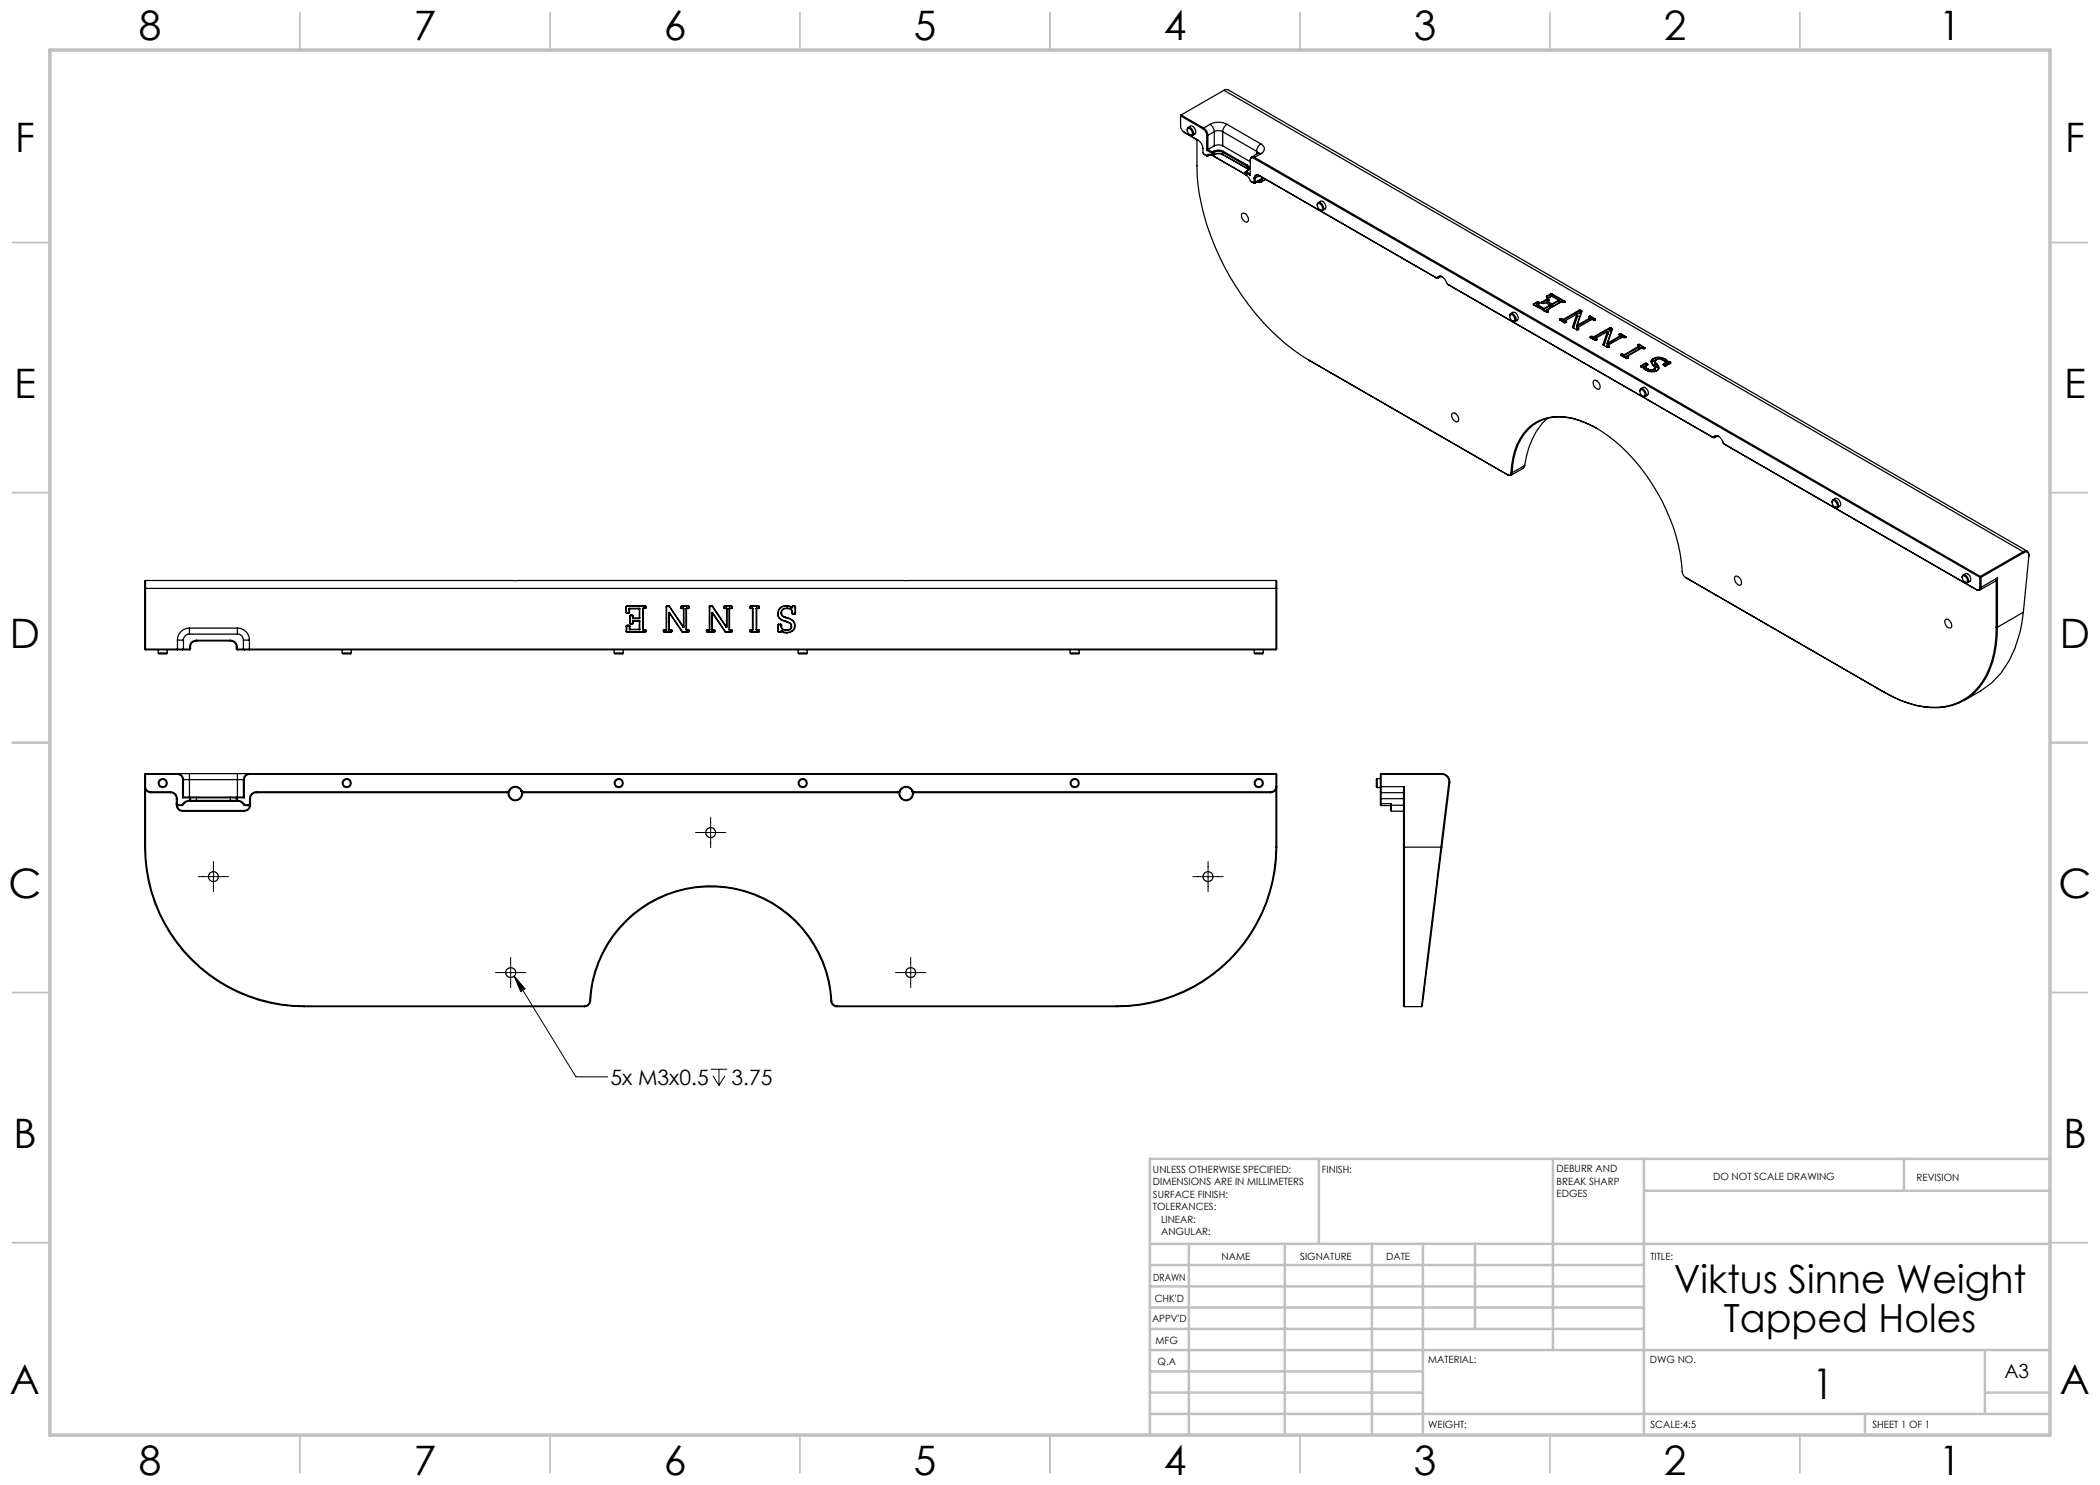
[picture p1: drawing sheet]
<svg xmlns="http://www.w3.org/2000/svg" width="420mm" height="297mm" viewBox="0 0 420 297" stroke-linecap="round" stroke-linejoin="round" font-family="sans-serif">
<g fill="none" stroke="#000" stroke-width=".2">
<path d="M39.7 175.3h6M42.7 172.3v6.1M139.1 166.5h6.1M142.1 163.5v6M238.6 175.3h6.1M241.6 172.3v6.1M99.1 194.5h6.1M102.1 191.5v6.1M102.8 195.2l2.2 2.6-.9 .5zM102.8 195.2l12.4 20.2h6.3M179.1 194.5h6.1M182.1 191.5v6.1"/>
<path d="M142.2 213.9h3.2M142.6 215.2l1.2 1.9M143.8 213.9v3.2M145 215.2l-1.2 1.9"/>
</g>
<g fill="none" stroke="#c0c0c0" stroke-width=".35">
<path d="M60 2.5v7.5M110 2.5v7.5M160 2.5v7.5M210 2.5v7.5M260 2.5v7.5M310 2.5v7.5M360 2.5v7.5M2.5 48.5h7.5M410 48.5h7.5M2.5 98.5h7.5M410 98.5h7.5M2.5 148.5h7.5"/>
<path d="M410 148.5h7.5M2.5 198.5h7.5M410 198.5h7.5M2.5 248.5h7.5M410 248.5h7.5M60 287v7.5M110 287v7.5M160 287v7.5M210 287v7.5M260 287v7.5M310 287v7.5M360 287v7.5"/>
</g>
<g fill="none" stroke="#c0c0c0" stroke-width=".5">
<path d="M263.8 231.8v17M310.6 231.8v38.2M328.8 231.8v55.2M328.8 238.2h81.2M380.8 231.8v6.4M410 231.8h-180v55.2M230 248.8h180M230 257.3h98.8M230 253h98.8M237.8 248.8v38.2M257 248.8v38.2M274.4 248.8v38.2"/>
<path d="M284.6 248.8v38.2M295 248.8v17M230 265.8h98.8M230 261.5h98.8M230 278.5h54.6M230 274.3h54.6M230 270h180M397 278.5h13M397 270v12.8M230 282.8h180M373 282.8v4.2"/>
</g>
<path d="M10 10h400v277h-400z" fill="none" stroke="#c0c0c0" stroke-width=".7"/>
<path d="M102.8 195.2l2.2 2.6-.9 .5z" fill="#000"/>
<g fill="none" stroke="#000" stroke-width=".25">
<path d="M244.8 18.1l.5-.2 .3 .1 159.8 92.2M244.8 18.1l-8.6 4.9M244.8 18.1l159.8 92.2M236.1 23.2l4.5 2.6M236.2 23l-.1 .1v2.1a1.65 1.65 0 0 0 .8 1.3M236.2 23l4.5 2.6M236.9 26.5l2.7 1.6M237.5 26l.1-.5a1.04 1.04 0 0 1 .9 1.6l-.5-.2M237.5 25.8a.75 .75 0 0 1 .9 .3 .75 .75 0 0 1-.1 .9 .9 .9 0 0 1-.8-1.2zM237.6 25.5l.5-.3a1.06 1.06 0 0 1 .9 1.6l-.5 .3M239.4 27.9a46 46 0 0 0 .9 13.1 51.3 51.3 0 0 0 19.9 30.1l1.6 1M239.6 28.1a2.1 2.1 0 0 1 1 1.6v.9l.2 .2"/>
<path d="M240.6 25.8a1.75 1.75 0 0 1 .7 1.3M240.7 25.6a1.88 1.88 0 0 1 .9 1.5M240.7 25.6l-.1 .2M240.8 30.8l.5 .4M240.8 30.8l.1 .1M241.3 27.1v3M241.3 30.1l1.1 .5M241.3 27.1h.3M241.4 31.1a.72 .72 0 0 1 1.1 0M241.4 31.1h-.2l.1 .1M241.4 31.1h.2M241.6 31.1l-.3 .1"/>
<path d="M241.6 31.1l.4-.2-.5 .3M241.6 29.9l.9 .5M241.6 27.1v2.8M241.6 29.9l-.3 .2M242 24.9a3.6 3.6 0 0 1 3.4 0M242 24.9a1.87 1.87 0 0 1 .9 1.4M242 24.9l-1.3 .7M242.3 31a.51 .51 0 0 0-.7 .1M242.4 30.6v.4h.2M242.4 30.6h.2M242.5 30.4l-.1 .2M242.5 30.4l.1 .2"/>
<path d="M242.5 31.1l.3 .2M242.6 30.6v.4M242.6 31l-.1 .1M242.7 30.3a1.96 1.96 0 0 1 2 0M242.7 30.3l-.2 .1M242.7 30.3l.2 .1M242.8 31.3h.1M242.8 31.3l6.3 3.6M242.9 29.2a1.8 1.8 0 0 1 1.6 0M242.9 26.3a1.8 1.8 0 0 1 1.6 0M242.9 30.4a1.8 1.8 0 0 1 1.6 0M242.9 30.9a1.8 1.8 0 0 1 1.6 0"/>
<path d="M242.9 30.9l-.2 .1a1.96 1.96 0 0 1 2 0l-.2-.1M242.9 29.2l-1.3 .7M242.9 26.3l-1.3 .8M242.9 26.3v2.9M242.9 30.4v.5M242.9 30.4l-.3 .2M242.9 30.9l-.4 .2M244.5 26.3l6.8 4M244.5 29.2l5.5 3.1M244.5 26.3v2.9M244.5 30.4v.5M244.5 30.4l4.8 2.8"/>
<path d="M244.5 30.9l4.8 2.8M244.7 30.3l4.7 2.7M244.7 30.3l-.2 .1M245.4 24.9a1.87 1.87 0 0 0-.9 1.4M245.4 24.9l6.8 3.9M249.1 34.9l.1 .1M249.2 35l.5 .5 .5 .8M249.2 35h.1M249.2 34.3l-.1 .1v.5M249.2 34.3l.8 .5M249.3 33.2a.52 .52 0 0 1 .4 .5 .52 .52 0 0 1-.4 .5M249.3 33.7l.3 .2"/>
<path d="M249.3 33.2v.5M249.4 33a.59 .59 0 0 1 .5 .6 .59 .59 0 0 1-.5 .5l-.2 .2M249.4 33l-.1 .2M250.2 36.3l.4 .2M250.2 36.3l.6 .3M250.6 36.5l.2 .1M250.8 31.7a.45 .45 0 0 0-.5-.1 .45 .45 0 0 0-.3 .5M250.8 31.7l145.2 83.8M250.8 36.4v.2l-.2-.1M250.8 35.6v.8M250.8 35.6h.2M250.8 36.4h.2"/>
<path d="M250.9 31.5a.53 .53 0 0 0-.6-.1 .53 .53 0 0 0-.3 .6v3.1l-.9-.6 .1-.2M250.9 31.5l145.2 83.8M250.9 31.5l-.1 .2M251 36.4v.3l-.2-.1M251 35.6v.8M251.3 30.3l.4 .3M251.3 30.3v.5M251.6 30.7l.2-.1 .4 .2M251.6 30.7l-1.3 .7M251.7 30.6l-.1 .1M251.8 35.1a.58 .58 0 0 0-.7-.1 .58 .58 0 0 0-.3 .6M251.8 35.1l35.5 20.5"/>
<path d="M251.8 35.1h.1M251.9 35.1a.56 .56 0 0 0-.6 0 .56 .56 0 0 0-.3 .5M251.9 35.1l-.9 .5M252.2 28.8a1.04 1.04 0 0 1 .7 1 1.04 1.04 0 0 1-.7 1M252.2 28.8a1.87 1.87 0 0 0-.9 1.5M252.2 30.8l-1.3 .7M252.3 35.9a.44 .44 0 0 1-.2 .5 .44 .44 0 0 1-.6-.1 .54 .54 0 0 0 .7 .2 .54 .54 0 0 0 .3-.6M252.3 35.9h.2M252.3 35.8l-1.3 .9M252.5 35.6l-.2 .3M252.5 35.6v.3M252.5 35.6l-1.5 .8"/>
<path d="M252.8 35.7l-.3 .2M253.2 35.9l-1 .5M248.3 42.8l.2-.2a1.16 1.16 0 0 1 1 1.8 1.17 1.17 0 0 1-1.2-1.6zM263.5 41.1a.49 .49 0 0 1 .4-.6l.2 .1a1.06 1.06 0 0 1 .4 1.5l-.5-.1M263.6 40.7a.86 .86 0 0 1 .8 1.3 .86 .86 0 0 1-.8-1.3zM263.7 40.5l.4-.3a1.04 1.04 0 0 1 .9 1.6l-.5 .3M287.5 55.5a.7 .7 0 0 1 1.2 .1l.9 1.3M287.5 55.5h-.3l.1 .1M287.5 55.5h.2M287.7 55.5l-.2 .2-.2-.1M288.1 55.3l-.4 .2M288.2 55.3l-.6 .3"/>
<path d="M288.5 55.4a.52 .52 0 0 0-.8 .1M289.6 56.9l53 30.6M289.6 56.9l.1 .1M309.4 59.8h.2M309.4 59.2l-.1 .1 .3 .2 .7-.3 1.4 .8M309.4 59.8l-1 .6M309.4 59.8v.2M309.4 59.2v.1M309.4 59.3h.1M309.4 60h.2M309.4 60v.7M309.4 60l-1 .5"/>
<path d="M309.6 60l.1 .1M309.6 60v.3M309.6 59.8l.2 .1M309.6 59.8v.2M309.8 59.9l.1 .1-.4 .3M309.8 59.9l-.1 .2M310.1 58.8h.3M310.1 58.8l-.7 .4M310.1 58.8l.1 .1M310.2 59.3h.1M310.2 58.9h.1M310.2 59.3l-.4 .2"/>
<path d="M310.2 58.9l-.8 .4M310.2 58.9v.4M310.3 58.9l2.6 1.5M310.3 58.9v.3M310.4 58.8l2.6 1.5M310.4 58.8l-.1 .1M261.8 72.1h.1M261.8 72.1l39.8 22.9M301.9 63.2l.2-.5a1.04 1.04 0 0 1 .9 1.6l-.5-.1M302.1 62.9a.85 .85 0 0 1 .7 1.3 .85 .85 0 0 1-.7-1.3zM302.1 62.7a.91 .91 0 0 1 1.4 .3 .91 .91 0 0 1-.5 1.3M306.7 60.8v.2l2.6 1.4h.2"/>
<path d="M306.7 60.8l.1 .1M306.8 60.9h.1M307.4 61v.3M307.4 60.4h.3M307.4 60.4l-.7 .4M307.4 61.1l1.4 .7M307.4 60.4l.1 .1M307.4 61.1v.3M307.5 60.9l-.1 .2M307.5 60.5h.2M307.5 60.9l1.3 .8M307.5 60.9l-.4 .3"/>
<path d="M307.5 60.5l-.7 .4M307.5 60.5v.4M307.6 60.9h-.1M307.7 60.5l.2 .1M307.7 60.5v.4M307.7 60.4l.2 .1M307.7 60.4v.1M307.9 60.6h.1M307.9 60.5l.1 .1-.5 .3M307.9 60.5v.1M308.4 60.4l-.1 .1 .3 .2 .5-.2 .9 .5M308.4 60.4v.1"/>
<path d="M308.4 60.5h.1M308.8 61.8h.1M308.8 61.8v.4M308.8 61.7l.1 .1M308.8 61.7v.1M308.9 62.2h.1M308.9 61.8v.4M309.3 62.1v.3M309.3 62.1v.1M309.3 62.2l.3 .1M309.4 62.1l.2 .1M309.4 62.1l-.1 .1"/>
<path d="M309.4 62.1h-.1M309.4 60.4l-.3 .1M309.5 60.4l.8 .5M309.5 60.4v.3M309.5 60.3v.1M309.5 60.3l.9 .5M309.6 62.3v.1M309.6 62.2l-.1 .2M309.6 62.2v.1M309.7 60.1h.1M310 61l.1 .1M310 61l-1.2 .7"/>
<path d="M310.1 61.6l-1.2 .6M310.1 61.1l-1.2 .7M310.1 61.1v.5M310.1 61.2l.2 .1M310.3 61.3h.2M310.3 60.9h.2M310.3 60.9v.4M310.4 60.8l.1 .1M310.4 60.8l-.1 .1M310.5 60.9v.4M311.7 60l.1 .1M311.7 60l-1.3 .8"/>
<path d="M311.8 60.5h.1M311.8 60.6l-1.3 .7M311.8 60.1l-1.3 .8M311.8 60.1v.5M311.8 60.1l.4 .3M312 63.8v.2l.9 .5M312 63.8v.2M312 64h.1M312.1 63.8h.2M312.1 63.8h-.1M312.1 63.8v.1M312.1 63.9h.2"/>
<path d="M312.1 63.9l-.1 .1M312.1 63.9v.2M312.3 63.9l.2 .1M312.3 63.9v.3M312.3 63.8l.3 .1M312.3 63.8v.1M312.5 64h.2M312.5 64v.3M312.6 63.9l.1 .1M312.6 63.9l-.1 .1M312.7 64v.4M312.9 60.5l-.6-.2-2.9 1.8"/>
<path d="M312.9 60.4v.1M312.9 64.2v.3M312.9 64.3l-.2 .1M312.9 64.3l.3 .1M312.9 64.3v.3M313 60.3l-.1 .2M313 60.3l-.1 .1M313 64.2l-.1 .1M313 64.2l.3 .1M313.2 64.4v.1zM313.3 64.3v.1l-.4 .1M313.3 64.3l-.1 .1"/>
<path d="M314.5 65.4l.9 .6 .3-.1v-.2M314.5 65.4l.1 .1M314.6 65.5h.1M315.3 65.2l.1 .4M315.3 65.2h.2M315.3 65.6v.4M315.4 62.8h.1M315.4 62.8l-2.4 1.4M315.4 62.8l-.9 2.6M315.4 65.7l.2 .1M315.4 62.8l.1 .1M315.4 65.7v.3"/>
<path d="M315.4 65.1l.1 .1M315.4 65.1l-.1 .1M315.5 65.6l-.1 .1M315.5 62.8v.1M315.5 65.6l.2 .1M315.5 63.3h.1M315.5 62.9v.4M315.5 65.2v.3M315.5 63.3l-.8 2.3M315.5 62.9l-.9 2.6M315.6 65.8v.1zM315.7 65.7l-.1 .1"/>
<path d="M315.8 62.1h.3M315.8 62.1l-3.2 1.8M315.8 62.1l.1 .1M315.9 62.6h.1M315.9 62.2h.1M315.9 62.6l-.4 .2M315.9 62.2l-3.2 1.8M315.9 62.2v.4M316 62.6l.2 .1M316 62.2l.3 .1M316 62.2v.4M316.1 62.1l.2 .1"/>
<path d="M316.1 62.1l-.1 .1M316.3 62.3v.1M316.3 62.4l-1 2.8M316.3 62.2l.1 .1M316.3 62.2v.1M316.4 62.3l-1 2.8M316.4 62.3l-.1 .1M317.7 63.3l.3 .3M317.7 63.3l.1 .1M317.8 63.4h.1M317.9 63.2h.2M317.9 63.2l-.2 .1"/>
<path d="M317.9 63.2v.2M317.9 63.4h.2M317.9 63.4h-.1M317.9 63.4v.2M318 63.6l-2.6 1.5M318 63.6l.1 .1M318 63.6h.1M318.1 67.3l-.1 .2 1 .5M318.1 63.6v.1M318.1 67.3v.2M318.1 63.4l.9 .5M318.1 63.7l-2.6 1.5"/>
<path d="M318.1 63.4v.2M318.1 63.7v.4M318.1 67.5h.1M318.1 63.7v.3M318.1 63.8l.2 .1M318.1 63.2l1 .6M318.1 63.2v.2M318.2 67.3h.3M318.2 67.3h-.1M318.2 67.3v.1M318.2 67.4h.2M318.2 67.4l-.1 .1"/>
<path d="M318.2 67.4v.2M318.4 67.4l.2 .2M318.4 67.4v.3M318.5 67.3l.2 .1M318.5 67.3l-.1 .1M318.6 67.6h.2M318.6 67.6v.2M318.7 67.4l.1 .2M318.7 67.4l-.1 .2M318.8 67.6v.3M318.8 76.1a1.15 1.15 0 0 1 1 1.7 1.16 1.16 0 0 1-1-1.7zM319 63.9v.1z"/>
<path d="M319 67.8v.2M319 67.8l-.2 .1M319.1 63.8v.1l-.2 .1-.5-.2-2.9 1.8M319.1 67.8l.2 .1M319.1 63.8l-.1 .1M319.1 67.8v.2M319.1 67.7v.1M319.1 67.7l.3 .1M319.3 67.9h.1M319.4 67.8l-.1 .2h-.3M319.4 67.8l-.1 .1M320.6 68.9l.9 .6 .3-.1v-.2"/>
<path d="M320.6 68.9l.1 .1M320.7 69h.1M321.4 68.7l.1 .4M321.4 68.7l.2 .1M321.5 69.2v.3M321.5 66.3l.1 .1M321.5 66.3l-2.4 1.4M321.5 66.3l-.9 2.6M321.5 69.2l.2 .2M321.5 68.6l.1 .2M321.5 68.6l-.1 .1M321.6 69.1l-.1 .1"/>
<path d="M321.6 66.4h.1M321.6 69.1l.2 .1M321.6 66.8l-.8 2.3M321.6 66.4l-.9 2.6M321.6 66.4v.4M321.6 68.8v.3M321.7 69.4h.1M321.8 69.2l-.1 .2M321.9 65.6h.3M321.9 65.6l-3.2 1.8M321.9 65.6l.1 .1M322 66.1h.1"/>
<path d="M322 65.7h.1M322 66.1l-.4 .3M322 65.7l-3.2 1.9M322 65.7v.4M322.1 66.1l.2 .1M322.1 65.7l.2 .1M322.1 65.7v.4M322.2 65.6l.2 .1M322.2 65.6l-.1 .1M322.3 65.8l.1 .1M322.3 65.8v.2M322.4 65.9l-1 2.8"/>
<path d="M322.4 65.7l.1 .1M322.4 65.7l-.1 .1M322.5 65.8l-1 2.8M322.5 65.8l-.1 .1M323.9 66.8l-.1 .1 .3 .2M323.9 66.8v.2M323.9 67h.1M324 66.8h.2M324 66.8h-.1M324 66.8v.1M324 66.9h.2M324 66.9l-.1 .1"/>
<path d="M324 66.9v.2M324.1 67.1l.1 .1M324.1 67.1l-2.6 1.5M324.2 70.9v.1l1.1 .7 .4-.1-.1-.2M324.2 67.2h.1M324.2 70.9v.1M324.2 67.2l-2.6 1.6M324.2 66.9l.9 .5M324.2 66.9v.3M324.2 67.2v.4M324.2 67.3l.2 .1M324.2 71h.1"/>
<path d="M324.2 66.8l1 .5M324.2 66.8v.1M324.3 70.8h.3M324.3 70.8l-.1 .1M324.3 70.8v.1M324.3 70.9h.2M324.3 70.9l-.1 .1M324.3 70.9v.3M324.5 70.9l.2 .2M324.5 70.9v.3M324.6 70.8l.2 .2M324.6 70.8l-.1 .1"/>
<path d="M324.7 71.1h.2M324.7 71.1v.3M324.8 71l.1 .1M324.8 71l-.1 .1M324.9 71.1v.3M325.1 67.4h.1M325.2 67.3v.1l-.2 .2-.5-.2-2.9 1.7M325.2 67.3l-.1 .1M325.3 71.4v.3M325.3 71.4l.3 .2M325.4 71.3l-.1 .1M325.4 71.3l.2 .1"/>
<path d="M325.6 71.6h.1M325.6 71.4v.2M327.5 68.9v.2l.3 .1M327.5 68.9l.1 .2M327.6 69.1h.1M327.6 68.9h.3M327.6 68.9h-.1M327.6 68.9l.1 .1M327.7 69h.1M327.7 69l-.1 .1M327.7 69v.2M327.8 69.2v.2"/>
<path d="M327.8 69.2l-3 1.8M327.8 69v.8M327.8 69.8l-2.9 1.7M327.8 69.4l-2.9 1.7M327.8 69l1.1 .6M327.9 69.7l-.1 .1M327.9 69.4l.4 .3M327.9 68.9l1.1 .6M327.9 68.9l-.1 .1M327.9 78.3l.3-.6a1.04 1.04 0 0 1 .8 1.6l-.5-.1M328 78.1a.75 .75 0 0 1 .9 .2 .75 .75 0 0 1 0 .9 .9 .9 0 0 1-.9-1.1zM328.2 73.2v.1l.5 .2"/>
<path d="M328.2 77.7l.4-.2a1.06 1.06 0 0 1 .9 1.6l-.5 .2M328.2 73.2v.1M328.2 73.3h.1M328.7 73.5h.1M328.7 73.5l.4 .5M328.9 69.6h.1M329 69.5v.2l-.2 .1-.4-.2-3 1.7M329 69.5l-.1 .1M329 72.7h.3M329 73.4v.4M329 72.7l-.8 .5M329 72.7l.1 .1"/>
<path d="M329.1 72.8h.1M329.1 72.8v.4l-.5 .3M329.1 72.8l-.9 .5M329.1 74a2.24 2.24 0 0 0 2.3 .1M329.2 72.8l.3 .1M329.2 72.8v.3M329.3 72.7l.2 .1M329.3 72.7l-.1 .1M329.4 73.1l-.3 .2 .5 .5M329.4 73.1l-.4 .3 .5 .5M329.5 72.9v.1zM329.5 73.9l.6 .2 .7-.1"/>
<path d="M329.5 73.9v.3M329.5 72.8l.1 .1-.2 .2M329.5 72.8v.1M329.6 73.8l.5 .2 .7-.2M329.6 73.8l-.1 .1M330.5 73l.2 .1M330.5 73h.1M330.6 71.7l1.2-.3 1.2 .4M330.6 71.7l-.4 .6 .3 .7M330.6 71.7l.1 .2M330.6 73l.2 .2M330.7 72.2l-.4 .4"/>
<path d="M330.7 71.9l-.4 .3 .1 .5 .2 .3M330.7 71.9l1.1-.3 1.2 .3M330.7 71.9v.3M330.7 73.1l.3 .4-.2 .3M330.7 73.1l.1 .1M330.8 73.8v.2M330.8 73.2l.3 .4-.3 .4M330.8 74v.4M330.9 72.4v.4M330.9 72.8l.3 .4M331.1 73.6v.4M331.2 73.2l.2 .2"/>
<path d="M331.2 72.8l.2 .2M331.2 72.8v.4M331.2 72.7l.2 .1M331.2 72.7v.1M331.3 72l-.3 .2 .2 .5M331.3 72l.7-.2 .7 .3M331.3 72l-.4 .3 .3 .5M331.3 72l-.6 .2M331.4 73.4l.3 .4M331.4 73a.7 .7 0 0 1 .2 .9l-.2 .2M331.4 73v.4M331.4 72.8l.3 .4 .1 .5-.4 .4"/>
<path d="M331.4 72.8v.2M332.7 72.1l.4 .4-.3 .3M332.7 72.8l-.1 .2 .3 .2M332.7 72.1l.5 .5-.3 .3M332.7 72.8v.2M332.7 73h.1M332.8 72.8h-.1M332.8 72.8l.1 .1M332.9 72.9l-.2 .1M332.9 72.9v.3M333 71.9l.4 .6M333 71.9v.4"/>
<path d="M333 71.8l.4 .2 .1 .4M333 71.8v.1M333.2 72.6l-.1 .6M333.2 72.5l.2 .3M333.4 72.8l.2 .1M333.4 72.5h.2M333.4 72.5v.3M333.5 72.4l.1 .1M333.5 72.4l-.1 .1M333.6 72.3h.3M333.6 72.3l-.1 .1M333.6 72.3l.1 .2"/>
<path d="M333.6 72.5v.4M333.7 72.8h.1M333.7 72.5h.1M333.7 72.8l-.1 .1M333.7 72.5h-.1M333.7 72.5v.3M333.8 72.5l.2 .1M333.8 72.5v.3M333.9 72.3l.2 .2M333.9 72.3l-.1 .2M334 72.6h.1M334.1 72.5v.1l-.9 .6h-.3"/>
<path d="M334.1 72.5l-.1 .1M290.4 82.8l.1-.2a1.15 1.15 0 0 1 1 1.7 1.21 1.21 0 0 1-1.1-1.5zM302.2 94.5a12.4 12.4 0 0 1 4.1-9.4 9.9 9.9 0 0 1 9.5-1.1 29.2 29.2 0 0 1 13.4 11 37.5 37.5 0 0 1 7.3 19.6l.3 .6 .4 .3M302.2 94.5a.42 .42 0 0 1-.2 .5 .42 .42 0 0 1-.5-.1l.1 .1M302.2 94.5h.2M302.4 94.5a.52 .52 0 0 1-.2 .6 .52 .52 0 0 1-.6-.1M304.9 93.1l-.3 .6-2.4 1.4M304.9 93.1l-2.5 1.4M309.4 83.8a15.5 15.5 0 0 0-4.5 9.3M319.4 85.7a13.6 13.6 0 0 0-9.8-2.1 9.5 9.5 0 0 0-6.8 8l-.4 2.9M342.8 87.4a.88 .88 0 0 1 1.4 .3l.7 1.1M342.8 87.4h-.3l.1 .1"/>
<path d="M342.8 87.4l.2 .1M343 87.5h-.4M343.4 87.2l-.4 .3M343.5 87.2l-.6 .3M343.7 87.3a.52 .52 0 0 0-.7 .2M344.9 88.8l50.5 29.2M344.9 88.8l.1 .1M366.6 99.9a.94 .94 0 0 1 1.2 .1 .94 .94 0 0 1 .1 1.2l-.4 .3M28.9 117.7v12.1l.1 .1M28.9 117.7h226.4M29.1 116.1v13.7M29.1 116.1h226.1"/>
<path d="M29.1 116.1l-.2 .1v1.5M255.2 116.1v13.7M255.2 116.1l.1 .1v1.5M255.3 117.7v12.1l-.1 .2h-205.3M337.2 115.5l39.6 22.9M337.2 115.5l39.7 23M347.1 115.2a1.18 1.18 0 0 1 1 1.8 1.18 1.18 0 0 1-1-1.8zM366.4 100.5a.44 .44 0 0 1 .4-.6 1.13 1.13 0 0 1 .7 1.6l-.5-.1M366.6 100.2a.85 .85 0 0 1 .7 1.2 .85 .85 0 0 1-.7-1.2zM392.4 115.5a.45 .45 0 0 1 .2-.4 .45 .45 0 0 1 .5-.1l.2 .2a.99 .99 0 0 1 .2 1.3l-.5-.1M392.6 115.2a.85 .85 0 0 1 .7 1.2 .85 .85 0 0 1-.7-1.2zM392.6 115l.5-.3a1.02 1.02 0 0 1 .9 1.6l-.5 .2"/>
<path d="M396 117.5a.46 .46 0 0 1-.3 .4 .46 .46 0 0 1-.5 0l.2 .1M396 117.5h.2M396 115.5v2M396.1 115.4l.1 .1M396.1 115.3v.1M396.1 115.4l-.1 .1M396.2 117.5a.53 .53 0 0 1-.3 .5 .53 .53 0 0 1-.5 0M396.2 115.5v2M399.2 116.1l-3.2 1.9M399.2 116.1v9.3M399.5 115.6l-.3 .5M399.5 115.6v9.8"/>
<path d="M399.5 115.6l-3.3 1.9M404.6 110.3a.73 .73 0 0 1 .9 0 .73 .73 0 0 1 .3 .8M404.6 110.3l-8.5 5M404.6 110.3l.2 .2M404.8 110.5a.64 .64 0 0 1 .8 0 .64 .64 0 0 1 .2 .8l-1.1 11.1M404.8 110.5l-8.6 5M29 129.9l6.5 .1M29.1 129.8h7.6M29.1 129.8l-.1 .1M31.6 130.6h1.8M31.6 130.6l.2 .2h1.5l.1-.2M31.6 130v.6"/>
<path d="M33.4 130v.6M35.5 128h1.2M35.5 130h1M35.5 128v2M36.5 130h1.4M36.7 128v1.8M36.7 129.8h1.4M36.7 129.8l-.2 .2M37.9 125.6a2.41 2.41 0 0 0-2.4 2.4M37.9 126.8a1.2 1.2 0 0 0-1.2 1.2M37.9 125.6v1.2M37.9 125.6h9.6"/>
<path d="M37.9 126.8h9.6M37.9 129.4v.6M37.9 129.4h.2M38.1 129.4v.4M38.1 129.8l-.2 .2M39.3 128.1a1.33 1.33 0 0 0-1.4 1.3M39.3 128.2a1.15 1.15 0 0 0-1.2 1.2M39.3 128.1v.1M39.3 128.1h6.8M39.3 128.2h6.8M46.1 128.1a1.33 1.33 0 0 1 1.3 1.3M46.1 128.2a1.2 1.2 0 0 1 1.2 1.2"/>
<path d="M46.1 128.1v.1M47.3 129.4v.4M47.3 129.8h1.4M47.3 129.4h.1M47.3 129.8l.1 .2M47.4 129.4v.6M47.4 130h1.5M47.5 125.6a2.41 2.41 0 0 1 2.4 2.4M47.5 126.8a1.2 1.2 0 0 1 1.2 1.2M47.5 125.6v1.2M48.7 128h1.2M48.7 129.8h206.5"/>
<path d="M48.7 128v1.8M48.7 129.8l.2 .2M48.9 130h1M49.9 128v2M68.4 130.6h1.8M68.4 130.6l.2 .2h1.5l.1-.2M68.4 130v.6M70.2 130v.6M122.8 130.6h1.8M122.8 130.6l.2 .2h1.5l.1-.2M122.8 130v.6M124.6 130v.6"/>
<path d="M125.2 122.5l.2 .2M125.2 121.4v1.1M125.2 121.4h.1M125.2 122.5h.1M125.2 126.3l.2 .2M125.2 125.2v1.1M125.2 126.3h.1M125.2 125.2h.1M125.3 122.5l.1 .1M125.3 121.4v1.1M125.3 126.3l.1 .1M125.3 125.2v1.1"/>
<path d="M125.4 121.2l-.2 .2M125.4 121.3l-.1 .1M125.4 121.2h3.6M125.4 122.7h.3M125.4 121.2v.1M125.4 122.6v.1M125.4 121.3h3.6M125.4 122.6h.3M125.4 125.1l-.2 .1M125.4 125.1l-.1 .1M125.4 126.5h3.6M125.4 125.1h.4"/>
<path d="M125.4 125.1h.1M125.4 126.4v.1M125.4 126.4h3.6M125.7 122.6v.1M125.8 125.1l.2 .1M125.8 125.1l.1 .1M125.8 125.1h.1M125.8 122.5l-.1 .1M125.8 121.8h2.2M125.8 122.5h.1M125.8 121.8v.7M125.9 125.9h.1"/>
<path d="M125.9 125.9h2.1M125.9 125.2h.1M125.9 125.2v.7M125.9 122.5l-.2 .2M125.9 121.7l-.1 .1M125.9 121.7v.8M125.9 121.7h1.9M125.9 124.6l.3 .2M125.9 123.2v1.4M125.9 123.2h.1M125.9 124.6h.1M126 125.9h1.8"/>
<path d="M126 125.2v.7M126 124.6l.2 .1M126 123.2v1.4M126.2 123l-.3 .2M126.2 123.1l-.2 .1M126.2 124.8h.2M126.2 123h.2M126.2 123v.1M126.2 124.7v.1M126.2 123.1h.2M126.2 124.7h.2M126.4 123l.2 .2"/>
<path d="M126.4 123.1l.1 .1M126.4 123v.1M126.4 124.7v.1M126.5 124.6l-.1 .1M126.5 123.6l.1 .1M126.5 124.2h1.5M126.5 123.6h1.5M126.5 123.2h.1M126.5 124.6h.1M126.5 123.2v.4M126.5 124.2v.4M126.6 124.6l-.2 .2"/>
<path d="M126.6 124.1l-.1 .1M126.6 123.2v.5M126.6 124.1v.5M126.6 123.7h1.2M126.6 124.1h1.2M127.8 121.7l.2 .1M127.8 124.1l.2 .1M127.8 121.7v2M127.8 124.1v1.8M128 123.6l-.2 .1M128 125.9h-.2M128 121.8v1.8"/>
<path d="M128 124.2v1.7M128.6 125.9l.1 .1M128.6 121.7h.4M128.6 125.9h.4M128.6 121.7v4.2M128.7 121.6l-.1 .1M128.7 121.6v4.4M128.7 126h.3M128.7 121.6h.3M129 125.9l.2 .2M129 121.2l.2 .2M129 121.3l.1 .1"/>
<path d="M129 126l.1 .1M129 121.2v.1M129 121.6v.1M129 125.9v.1M129 126.4v.1M129.1 121.5l-.1 .1M129.1 126.3l-.1 .1M129.1 121.4h.1M129.1 126.3h.1M129.1 121.5h.1M129.1 126.1h.1M129.1 121.4v.1"/>
<path d="M129.1 126.1v.2M129.2 126.3l-.2 .2M129.2 121.5l-.2 .2M129.2 121.4v.1M129.2 126.1v.2M132.7 126.3l.2 .2M132.7 126.1v.2M132.7 126.3h.1M132.7 126.1h.1M132.8 126.3l.1 .1M132.8 126.1v.2M132.9 125.9l-.2 .2"/>
<path d="M132.9 126l-.1 .1M132.9 126.5h1.3M132.9 125.9h.4M132.9 125.9v.1M132.9 126.4v.1M132.9 126h.3M132.9 126.4h1.3M133.2 121.4v4.6M133.2 121.4h.1M133.3 125.9l-.1 .1M133.3 121.4v4.5M133.4 121.2l-.2 .2"/>
<path d="M133.4 121.3l-.1 .1M133.4 121.2h.4M133.4 121.2v.1M133.4 121.3h.4M133.7 125.9l.1 .1M133.7 125.9h.5M133.7 122.6h.1M133.7 122.6v3.3M133.8 121.2l.1 .1M133.8 121.3h.1M133.8 121.2v.1M133.8 122.6v3.4"/>
<path d="M133.8 122.6l2.6 3.8M133.8 121.3l2.8 4.1M133.8 126h.4M133.9 122.5l-.2 .1M133.9 121.3l2.8 4.1M133.9 121.3h-.1M133.9 122.5l-.1 .1M133.9 122.5l2.6 3.8M134.2 125.9l.2 .2M134.2 126l.1 .1M134.2 125.9v.1M134.2 126.4v.1"/>
<path d="M134.3 126.3l-.1 .1M134.3 126.3h.1M134.3 126.1h.1M134.3 126.1v.2M134.4 126.3l-.2 .2M134.4 126.1v.2M136.1 121.5l.2 .2M136.1 121.4v.1M136.1 121.4h.1M136.1 121.5h.1M136.2 121.5l.1 .1M136.2 121.4v.1"/>
<path d="M136.3 121.2l-.2 .2M136.3 121.3l-.1 .1M136.3 121.2h1.4M136.3 121.7h.5M136.3 121.2v.1M136.3 121.6v.1M136.3 121.3h1.4M136.3 121.6h.4M136.4 126.4l.2 .1M136.5 126.3l.1 .1M136.5 126.3l-.1 .1M136.6 126.5h1.1"/>
<path d="M136.6 126.4v.1M136.6 126.4h1.1M136.7 121.6l.1 .1M136.7 121.6v3.8M136.7 125.4h-.1M136.7 125.4h.1M136.8 125.4h-.2M136.8 121.7v3.7M137.2 125.9l.1 .1M137.2 121.7h.5M137.2 125.9h.5M137.2 121.7v4.2"/>
<path d="M137.3 121.6l-.1 .1M137.3 121.6v4.4M137.3 126h.4M137.3 121.6h.4M137.7 125.9l.1 .2M137.7 121.2l.1 .2M137.7 121.3v.1M137.7 126v.1M137.7 121.2v.1M137.7 121.6v.1M137.7 125.9v.1M137.7 126.4v.1"/>
<path d="M137.7 121.5v.1M137.7 126.3v.1M137.7 121.4h.1M137.7 126.3h.1M137.7 121.5h.1M137.7 126.1h.1M137.7 121.4v.1M137.7 126.1v.2M137.8 126.3l-.1 .2M137.8 121.5l-.1 .2M137.8 121.4v.1M137.8 126.1v.2"/>
<path d="M141.3 126.3l.2 .2M141.3 126.1v.2M141.3 126.3h.1M141.3 126.1h.1M141.4 126.3l.1 .1M141.4 126.1v.2M141.5 125.9l-.2 .2M141.5 126l-.1 .1M141.5 126.5h1.3M141.5 125.9h.5M141.5 125.9v.1M141.5 126.4v.1"/>
<path d="M141.5 126h.4M141.5 126.4h1.3M141.9 121.4v4.6M141.9 121.4h.1M142 125.9l-.1 .1M142 121.4v4.5M142 121.2l-.1 .2M142 121.3v.1M142 121.2h.4M142 121.2v.1M142 121.3h.4M142.3 125.9l.2 .1"/>
<path d="M142.3 125.9h.5M142.3 122.6v3.3M142.3 122.6h.2M142.4 121.2l.2 .1M142.4 121.3h.1M142.4 121.2v.1M142.5 122.6v3.4M142.5 122.6l2.5 3.8M142.5 121.3l2.7 4.1M142.5 126h.3M142.5 122.5l-.2 .1M142.5 122.5v.1"/>
<path d="M142.5 122.5l2.6 3.8M142.6 121.3l2.7 4.1M142.6 121.3h-.1M142.8 125.9l.2 .2M142.8 126l.1 .1M142.8 125.9v.1M142.8 126.4v.1M142.9 126.3l-.1 .1M142.9 126.3h.1M142.9 126.1h.1M142.9 126.1v.2M143 126.3l-.2 .2"/>
<path d="M143 126.1v.2M144.7 121.5l.3 .2M144.7 121.4v.1M144.7 121.4h.2M144.7 121.5h.2M144.9 121.5l.1 .1M144.9 121.4v.1M145 121.2l-.3 .2M145 121.3l-.1 .1M145 121.2h1.3M145 121.7h.4M145 121.2v.1"/>
<path d="M145 121.6v.1M145 121.3h1.3M145 121.6h.3M145 126.4l.2 .1M145.1 126.3l.1 .1M145.1 126.3l-.1 .1M145.2 126.5h1.1M145.2 126.4v.1M145.2 126.4h1.1M145.3 121.6l.1 .1M145.3 121.6v3.8M145.3 125.4h-.1"/>
<path d="M145.3 125.4h.1M145.4 125.4h-.2M145.4 121.7v3.7M145.8 125.9l.1 .1M145.8 121.7h.5M145.8 125.9h.5M145.8 121.7v4.2M145.9 121.6l-.1 .1M145.9 121.6v4.4M145.9 126h.4M145.9 121.6h.4M146.3 125.9l.1 .2"/>
<path d="M146.3 121.2l.1 .2M146.3 121.3l.1 .1M146.3 126l.1 .1M146.3 121.2v.1M146.3 121.6v.1M146.3 125.9v.1M146.3 126.4v.1M146.4 121.5l-.1 .1M146.4 126.3l-.1 .1M146.4 121.4h.1M146.4 126.3h.1M146.4 121.5h.1"/>
<path d="M146.4 126.1h.1M146.4 121.4v.1M146.4 126.1v.2M146.4 126.3l-.1 .2M146.4 121.5l-.1 .2M150 121.5l.2 .2M150 126.3l.2 .2M150 121.4v.1M150 126.1v.2M150 121.4h.1M150 126.3h.1M150 121.5h.1"/>
<path d="M150 126.1h.1M150.1 121.5l.1 .1M150.1 126.3l.1 .1M150.1 121.4v.1M150.1 126.1v.2M150.2 125.9l-.2 .2M150.2 121.2l-.2 .2M150.2 121.3l-.1 .1M150.2 126l-.1 .1M150.2 121.2h1.5M150.2 126.5h1.5M150.2 121.7h.4"/>
<path d="M150.2 125.9h.4M150.2 121.2v.1M150.2 121.6v.1M150.2 125.9v.1M150.2 126.4v.1M150.2 121.3h1.5M150.2 126h.3M150.2 121.6h.3M150.2 126.4h1.5M150.5 121.6l.1 .1M150.5 121.6v4.4M150.6 125.9l-.1 .1"/>
<path d="M150.6 121.7v4.2M151.2 125.9l.1 .1M151.2 121.7h.5M151.2 125.9h.5M151.2 121.7v4.2M151.3 121.6l-.1 .1M151.3 121.6v4.4M151.3 126h.4M151.3 121.6h.4M151.7 125.9l.2 .2M151.7 121.2l.2 .2M151.7 121.3l.1 .1"/>
<path d="M151.7 126l.1 .1M151.7 121.2v.1M151.7 121.6v.1M151.7 125.9v.1M151.7 126.4v.1M151.8 121.5l-.1 .1M151.8 126.3l-.1 .1M151.8 121.4h.1M151.8 126.3h.1M151.8 121.5h.1M151.8 126.1h.1M151.8 121.4v.1"/>
<path d="M151.8 126.1v.2M151.9 126.3l-.2 .2M151.9 121.5l-.2 .2M151.9 121.4v.1M151.9 126.1v.2M155.5 122.8a1.47 1.47 0 0 0 1.5 1.5M155.5 122.8h.1M155.6 126.3l.2 .2M155.6 125v1.3M155.6 125h.1M155.6 126.3h.1M155.6 122.8a1.56 1.56 0 0 0 1.4 1.4"/>
<path d="M155.7 126.3l.1 .1M155.7 125v1.3M155.8 124.8l-.2 .2M155.8 125h-.1M155.8 124.8h.3M155.8 126.5h.3M155.8 124.8v.2M155.8 126.4v.1M155.8 125h.3M155.8 126.4h.3M156.1 124.8l.2 .2M156.1 125h.1"/>
<path d="M156.1 124.8v.2M156.1 126.4v.1M156.2 122.6a.91 .91 0 0 0 .9 .9M156.2 122.6h.1M156.2 125.3v.2a.83 .83 0 0 0 1.1 .6M156.2 126.3l-.1 .1M156.2 126.3h.1M156.2 125h.1M156.2 125.3h.1M156.2 125v.3M156.3 125.3l.1 .3a.84 .84 0 0 0 .9 .4M156.3 126.3l-.2 .2"/>
<path d="M156.3 126.3h.1M156.3 126.3l.5 .2 .5 .1M156.3 122.6a.79 .79 0 0 0 .8 .8M156.3 125v.3M156.4 126.2l.9 .3M156.4 126.2l-.2 .1M156.4 126.2l-.1 .1M157 124.3l.3 .1M157 124.2v.1M157 124.2l.4 .1M157.1 123.5l.4 .1M157.1 123.4l.4 .1"/>
<path d="M157.1 123.4v.1M157.3 121.1l.6 .1 .5 .3M157.3 121.1a1.59 1.59 0 0 0-1.8 1.7M157.3 121.1v.1M157.3 121.2a1.52 1.52 0 0 0-1.7 1.6M157.3 126.5v.1M157.3 126v.1M157.3 121.2l.5 .1 .5 .3M157.3 124.4l.7 .3 .2 .2v.4M157.4 124.3l.3 .1a.8 .8 0 0 1 .6 .9M157.4 124.3l-.1 .1M157.4 121.7l-.8 .2-.3 .7"/>
<path d="M157.4 121.7a.8 .8 0 0 1 1 .7M157.4 121.6a.95 .95 0 0 0-1.2 1M157.4 121.6v.1M157.4 121.6a.87 .87 0 0 1 1.1 .8M157.5 123.6a1.58 1.58 0 0 1 1.4 1.5M157.5 123.5a1.71 1.71 0 0 1 1.5 1.6M157.5 123.5v.1M158.2 125.3l-.2 .5-.7 .2M158.2 125.3h.1M158.3 125.3l-.3 .6-.7 .2M158.4 122.7l.2 .2M158.4 121.4v.1"/>
<path d="M158.4 122.4v.3M158.4 122.7h.1M158.4 121.4h.1M158.4 122.4h.1M158.4 121.5l-.1 .1M158.4 121.5h.1M158.5 122.7l.1 .1M158.5 121.5l-.2 .1M158.5 121.4v.1M158.5 122.4v.3M158.6 121.2l-.2 .2M158.6 121.3l-.1 .1"/>
<path d="M158.6 121.2h.3M158.6 122.9h.3M158.6 121.2v.1M158.6 122.8v.1M158.6 121.3h.3M158.6 122.8h.3M158.9 121.2l.2 .2M158.9 125.1h.1M158.9 125.1v.3a1.39 1.39 0 0 1-1.6 1.1M158.9 121.3l.1 .1M158.9 121.2v.1M158.9 122.8v.1"/>
<path d="M159 122.7l-.1 .1M159 122.7h.1M159 121.4h.1M159 121.4v1.3M159 125.1v.3a1.58 1.58 0 0 1-1.7 1.2M159.1 122.7l-.2 .2M159.1 121.4v1.3M159.6 130.6h1.8M159.6 130.6l.2 .2h1.5l.1-.2M159.6 130v.6M161.4 130v.6M214 130.6h1.8"/>
<path d="M214 130.6l.2 .2h1.5l.1-.2M214 130v.6M215.8 130v.6M250.9 130.6h1.8M250.9 130.6l.1 .2h1.5l.2-.2M250.9 130v.6M252.7 130v.6M255.2 129.8l.1 .1M376.8 138.4l.1 .1M389.1 123.9a1.15 1.15 0 0 1 1 1.7 1.15 1.15 0 0 1-1-1.7zM399.2 125.4a18.3 18.3 0 0 1-3.5 12 11.9 11.9 0 0 1-12.6 3.6 23.1 23.1 0 0 1-6.3-2.6M399.2 125.4h.3"/>
<path d="M399.5 125.4a18.8 18.8 0 0 1-3.6 12.1 11.4 11.4 0 0 1-11.1 3.9 22.6 22.6 0 0 1-7.9-2.9M404.7 122.4a24.5 24.5 0 0 1-4.4 12.1l-2 2.1-2.2 1.6-3.2 1.8M404.7 122.4l-5.2 3M29 154.8l-.1 .1v14.5M29 154.8l.1 .1M29.1 157.3a1.09 1.09 0 0 0 1 1.1M29.1 157.3h-.2a1.2 1.2 0 0 0 1.2 1.2M29.1 154.9v2.4M29.1 157.9v11.5M29.1 154.9h6.4M30.1 158.4h4M30.1 158.4v.1"/>
<path d="M30.1 158.5h4M34.1 158.4a1.38 1.38 0 0 1 1.4 1.3M34.1 158.5a1.2 1.2 0 0 1 1.2 1.2M34.1 158.4v.1M35.3 159.7h.2M35.3 159.7v1.3M35.5 159.7v1M35.5 154.9a1.02 1.02 0 0 1 1 1M35.5 154.7a1.2 1.2 0 0 1 1.2 1.2M35.5 154.7h2.4M35.5 154.7v.2M35.5 154.7l-6.5 .1"/>
<path d="M36.5 155.9v3.7M36.5 159.6h1.6M36.5 155.9h.2M36.7 155.9h1.2M36.7 155.9v3.5M36.7 159.4l-.2 .2M36.7 159.4h1.2M37.9 154.7v1.2M37.9 155.9v4.4M37.9 155.9h9.6M37.9 154.7h9.6M37.9 159.4h1.4"/>
<path d="M37.9 159.4l.2 .2M38.1 159.6h9.2M38.1 159.6v.5M39.3 159.4h6.8M39.3 159.4v.9M46.1 159.4h1.3M46.1 159.4v.9M47.3 159.6h1.6M47.3 159.6v.5M47.4 159.4v.9M47.4 159.4h1.3M47.4 159.4l-.1 .2"/>
<path d="M47.5 155.9h1.2M47.5 154.7v1.2M47.5 154.7h2.4M47.5 155.9v3.5M48.7 155.9h.2M48.7 159.4l.2 .2M48.7 155.9v3.5M48.9 155.9v3.7M49.9 154.9a1.02 1.02 0 0 0-1 1M49.9 154.7a1.2 1.2 0 0 0-1.2 1.2M49.9 154.9h205.3M49.9 154.7v.2"/>
<path d="M49.9 154.7h205.3l.1 .2v14.5M49.9 159.7v1M49.9 159.7h.2M50.1 159.7v1.3M51.3 158.4a1.33 1.33 0 0 0-1.4 1.3M51.3 158.5a1.2 1.2 0 0 0-1.2 1.2M51.3 158.4h50.1M51.3 158.4v.1M51.3 158.5h50.1M101.4 158.4v.1M101.6 158.4a1.45 1.45 0 0 0 1.5 1.8 1.45 1.45 0 0 0 1.4-1.8M101.8 158.1a1.4 1.4 0 0 1 1.3-.8 1.4 1.4 0 0 1 1.3 .8"/>
<path d="M101.8 158.1l-.4 .3M101.8 158.1l.1 .1M101.9 158.2a1.26 1.26 0 0 1 1.2-.8 1.26 1.26 0 0 1 1.1 .8M101.9 158.2l-.5 .3M101.9 158.2a1.27 1.27 0 0 0 1.2 1.8 1.27 1.27 0 0 0 1.1-1.8M104.2 158.2l.6 .3M104.4 158.1l.4 .3M104.4 158.1l-.2 .1M104.8 158.4h74.7M104.8 158.4v.1M104.8 158.5h74.7M179.5 158.4v.1"/>
<path d="M179.8 158.4a1.44 1.44 0 0 0 1.4 1.8 1.44 1.44 0 0 0 1.4-1.8M179.9 158.1a1.43 1.43 0 0 1 1.3-.8 1.43 1.43 0 0 1 1.3 .8M179.9 158.1l-.4 .3M179.9 158.1l.2 .1M180.1 158.2a1.29 1.29 0 0 1 1.1-.8 1.29 1.29 0 0 1 1.2 .8M180.1 158.2l-.6 .3M180.1 158.2a1.28 1.28 0 0 0 1.1 1.8 1.28 1.28 0 0 0 1.2-1.8M182.4 158.2l.5 .3M182.5 158.1l.4 .3M182.5 158.1l-.1 .1M182.9 158.4h71.2M182.9 158.4v.1"/>
<path d="M182.9 158.5h71.2M254.1 158.4v.1M255.2 157.3a1.09 1.09 0 0 1-1.1 1.1M255.2 157.3h.1a1.2 1.2 0 0 1-1.2 1.2M255.2 154.9v2.4M255.2 157.9v11.5M255.3 154.8l-.1 .1M275.4 155.7v1.8M275.4 155.7l-.1 .2v1.5l.1 .1M275.4 155.7h.7M275.4 157.5h.7M276.1 157.3v1.1"/>
<path d="M276.1 158.4v1.3M276.1 157.3h4.8M276.1 159.7h4.6M276.1 158.4l.1 .1M276.1 159.7v1M276.2 154.8v.1M276.2 154.9v3.6M276.2 158.5v2.6M276.2 154.9h12.2M276.2 158.5h4.5M280.9 157.3v44M280.9 157.3l-.2 .6v11.5"/>
<path d="M288.4 154.9a1.46 1.46 0 0 1 1.4 1.6M288.4 154.7a1.58 1.58 0 0 1 1.5 1.8M288.4 154.7h-12.2l-.1 .2v2.4M288.4 154.7v.2M289.8 156.5l-5.5 44.8M289.8 156.5h.1M289.9 156.5l-1.5 12.9M28.9 169.4a31.9 31.9 0 0 0 32 31.9M28.9 169.4h.2M29.1 169.4a31.8 31.8 0 0 0 31.8 31.8M35.3 161h.2a1.02 1.02 0 0 0 1 1.1M35.3 161a1.2 1.2 0 0 0 1.2 1.2"/>
<path d="M35.5 160.7l.2 .3M35.5 160.7h-.2l.1 .3 .3 .1M35.7 161h.6M35.7 161v.1M35.7 161.1h.6M36.3 161v.1M36.5 162.1v.1M36.5 162.1h12.4M36.5 162.2h12.4M36.5 160.8l-.2 .2M36.5 160.8l.2 .1M36.7 160.9l-.4 .2"/>
<path d="M37.7 160.1a1.4 1.4 0 0 0-1.2 .7M37.7 160.3a1.29 1.29 0 0 0-1 .6M37.7 160.1h.4M37.7 160.1v.2M37.7 160.3h.2M37.9 160.3h1.4M38.1 160.1h9.2M38.1 160.1l-.2 .2M39.3 160.3h6.8M46.1 160.3h1.3M47.3 160.1h.3M47.3 160.1l.1 .2"/>
<path d="M47.4 160.3h.2M47.6 160.1a1.52 1.52 0 0 1 1.2 .7M47.6 160.3a1.29 1.29 0 0 1 1.1 .6M47.6 160.1v.2M48.7 160.9l.3 .2M48.8 160.8l.2 .2M48.8 160.8l-.1 .1M48.9 162.1v.1M49 161h.7M49 161v.1M49 161.1h.7M49.7 161v.1"/>
<path d="M49.9 160.7l-.2 .3M49.9 160.7h.2l-.1 .2-.3 .2M50.1 161h-.2a1.02 1.02 0 0 1-1 1.1M50.1 161a1.2 1.2 0 0 1-1.2 1.2M255.2 169.4a31.8 31.8 0 0 1-31.8 31.8M255.2 169.4h.1M255.3 169.4a31.9 31.9 0 0 1-31.9 31.9M276.1 160.7l.1 .4M276.1 160.7h2.2M276.2 161.1h1.9M278.1 161v1.1l.2 .1M278.1 161h2.6"/>
<path d="M278.3 160.7v1.5M278.3 160.7l-.2 .3M278.3 162.2h2.4M280.7 169.4v31.8l.2 .1M280.7 169.4h7.7M288.4 169.4l-3.6 29.4-.4 2.4-.1 .1M60.9 201.2h56M60.9 201.2v.1M60.9 201.3h56M116.9 201.2v.1M117.9 200.2a24.2 24.2 0 0 1 24.2-23 24.2 24.2 0 0 1 24.2 23M117.9 200.2a1.02 1.02 0 0 1-1 1"/>
<path d="M117.9 200.2h.2M118.1 200.2a24.1 24.1 0 0 1 24.1-22.8 24.1 24.1 0 0 1 24 22.8M118.1 200.2a1.21 1.21 0 0 1-1.2 1.1M166.2 200.2a1.15 1.15 0 0 0 1.2 1.1M166.2 200.2h.1M166.3 200.2a1.09 1.09 0 0 0 1.1 1M167.4 201.2h56M167.4 201.2v.1M167.4 201.3h56M223.4 201.2v.1M280.9 201.3h3.4"/>
<circle cx="32.5" cy="156.6" r=".9"/>
<circle cx="32.5" cy="156.6" r=".74"/>
<circle cx="69.3" cy="156.6" r=".9"/>
<circle cx="69.3" cy="156.6" r=".74"/>
<circle cx="123.7" cy="156.6" r=".9"/>
<circle cx="123.7" cy="156.6" r=".74"/>
<circle cx="160.5" cy="156.6" r=".9"/>
<circle cx="160.5" cy="156.6" r=".74"/>
<circle cx="214.9" cy="156.6" r=".9"/>
<circle cx="214.9" cy="156.6" r=".74"/>
<circle cx="251.7" cy="156.6" r=".9"/>
<circle cx="251.7" cy="156.6" r=".74"/>
<circle cx="42.7" cy="175.3" r="1.01"/>
<circle cx="142.1" cy="166.5" r=".99"/>
<circle cx="241.6" cy="175.3" r="1.02"/>
<circle cx="102.1" cy="194.5" r=".99"/>
<circle cx="182.1" cy="194.5" r=".99"/>
</g>
<text font-size="8.5" x="362.5" y="279.7">1</text>
<g font-size="8.1">
<text x="27.8" y="8">8</text>
<text x="82.8" y="8">7</text>
<text x="132.8" y="8">6</text>
<text x="182.8" y="8">5</text>
<text x="232.8" y="8">4</text>
<text x="282.8" y="8">3</text>
<text x="332.8" y="8">2</text>
<text x="387.8" y="8">1</text>
<text x="3" y="30.4">F</text>
<text x="413" y="30.4">F</text>
<text x="2.8" y="79.6">E</text>
<text x="412.8" y="79.6">E</text>
<text x="2" y="129.6">D</text>
<text x="412" y="129.6">D</text>
<text x="1.7" y="179.6">C</text>
<text x="411.7" y="179.6">C</text>
<text x="2.7" y="229.6">B</text>
<text x="412.7" y="229.6">B</text>
<text x="2" y="278.9">A</text>
<text x="412" y="278.9">A</text>
<text x="27.8" y="295">8</text>
<text x="82.8" y="295">7</text>
<text x="132.8" y="295">6</text>
<text x="182.8" y="295">5</text>
<text x="232.8" y="295">4</text>
<text x="282.8" y="295">3</text>
<text x="332.8" y="295">2</text>
<text x="387.8" y="295">1</text>
</g>
<g font-size="7.8">
<text x="334.8" y="258.6">Viktus Sinne Weight</text>
<text x="344.8" y="266.3">Tapped Holes</text>
</g>
<g font-size="4.2">
<text x="122.1" y="217">5x M3x0.5</text>
<text x="146.3" y="217">3.75</text>
</g>
<text font-size="3.9" x="400.9" y="275.5">A3</text>
<g font-size="2">
<text x="230.6" y="234.6">UNLESS OTHERWISE SPECIFIED:</text>
<text x="230.6" y="237.1">DIMENSIONS ARE IN MILLIMETERS</text>
<text x="230.6" y="239.6">SURFACE FINISH:</text>
<text x="264.4" y="234.6">FINISH:</text>
<text x="311.3" y="234.5">DEBURR AND</text>
<text x="311.3" y="237">BREAK SHARP</text>
<text x="311.3" y="239.5">EDGES</text>
<text x="342.6" y="236">DO NOT SCALE DRAWING</text>
<text x="383.3" y="236.2">REVISION</text>
<text x="230.6" y="242.1">TOLERANCES:</text>
<text x="232.2" y="244.6">LINEAR:</text>
<text x="232.2" y="247.1">ANGULAR:</text>
<text x="244.3" y="252">NAME</text>
<text x="260" y="251.9">SIGNATURE</text>
<text x="277.2" y="251.9">DATE</text>
<text x="330.1" y="251.9">TITLE:</text>
<text x="230.6" y="256.1">DRAWN</text>
<text x="230.9" y="260.3">CHK'D</text>
<text x="230.4" y="264.4">APPV'D</text>
<text x="231.1" y="268.8">MFG</text>
<text x="231.5" y="273">Q.A</text>
<text x="285.6" y="272.5">MATERIAL:</text>
<text x="330" y="272.5">DWG NO.</text>
<text x="285.6" y="285.5">WEIGHT:</text>
<text x="330.1" y="285.6">SCALE:4:5</text>
<text x="374.5" y="285.6">SHEET 1 OF 1</text>
</g>
</svg>
